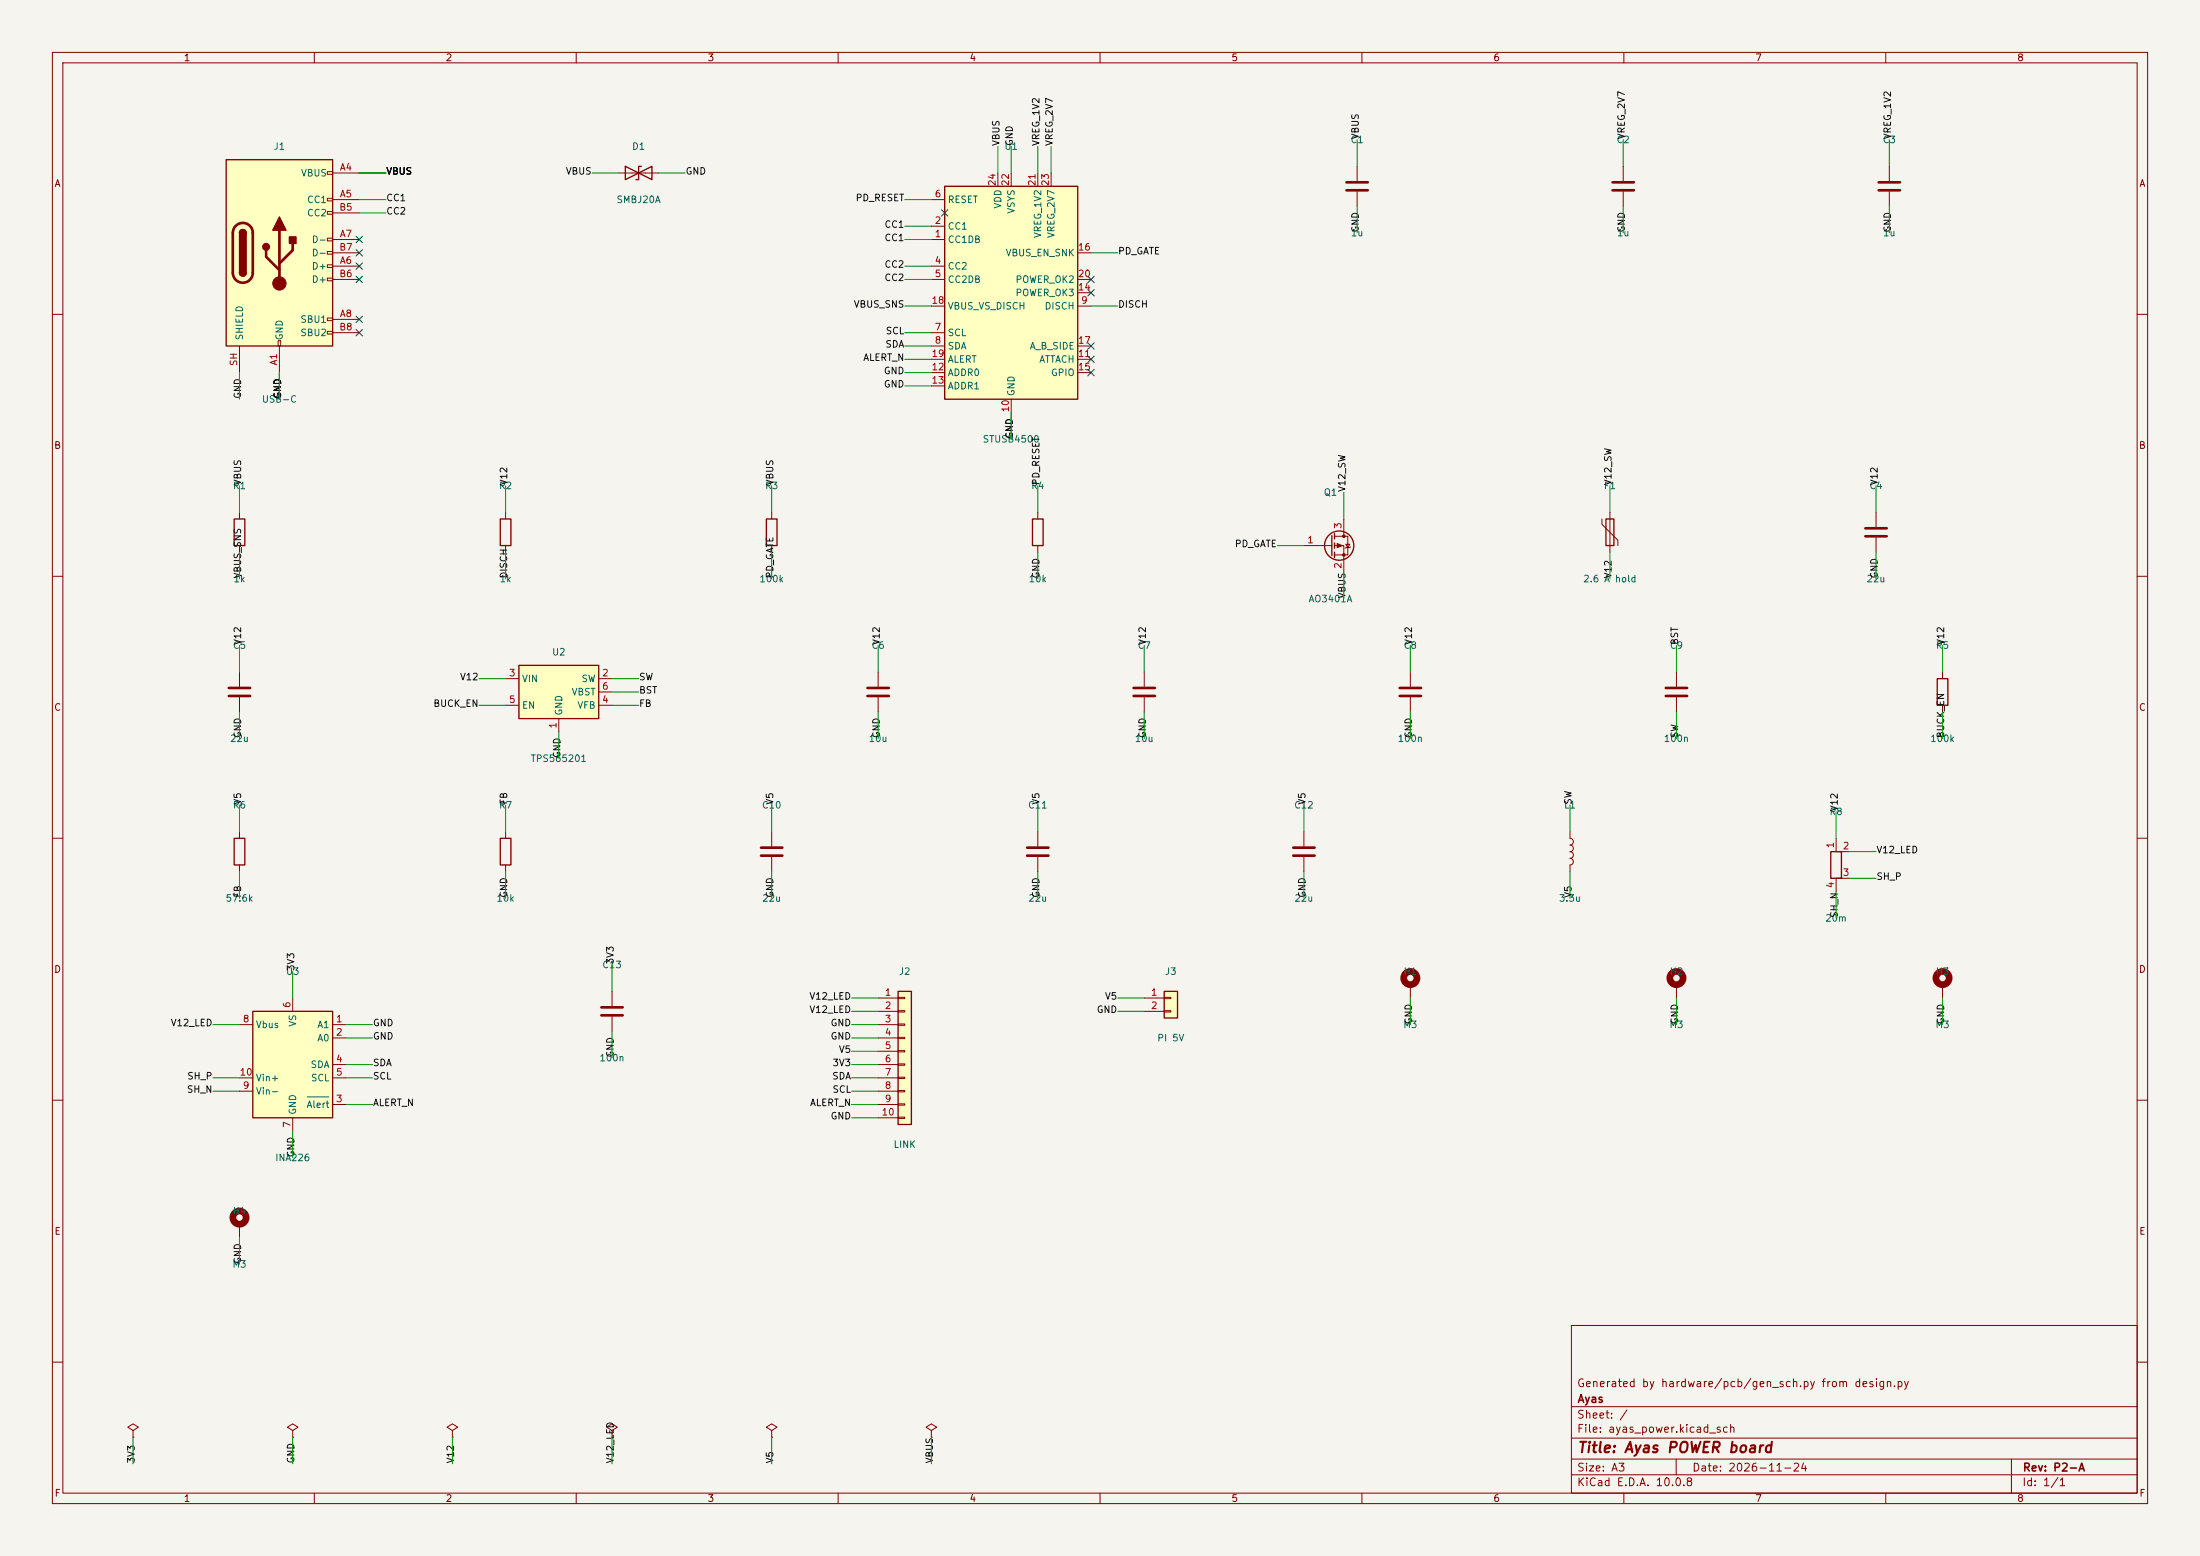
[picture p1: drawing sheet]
<svg xmlns="http://www.w3.org/2000/svg" width="420mm" height="297mm" viewBox="0 0 420 297" stroke-linecap="round" stroke-linejoin="round" font-family="sans-serif">
<path d="M0 0h420v297h-420z" fill="#f5f4ef" stroke="#f5f4ef" stroke-width=".19"/>
<g fill="none" stroke="#840000" stroke-width=".19">
<path d="M10 10h400v277h-400zM12 12h396v273h-396zM60 10v2M110 10v2M160 10v2M210 10v2M260 10v2M310 10v2M360 10v2M118.1 33h7.6M10 60h2M408 60h2"/>
<path d="M198.1 97.8v1.3M10 110h2M198.1 104.1v1.3M408 110h2M10 160h2M408 160h2M10 210h2M408 210h2M300 253h108v32h-108zM10 260h2M147.3 273l1-.6-1-.6-1 .6 1 .6v1.3M147.3 274.3h.1"/>
<path d="M177.8 273l1-.6-1-.6-1 .6 1 .6v1.3M177.8 274.3h.1M300 278.5h108M300 274.5h108M300 268.5h108M320 278.5v3M384 278.5v6.5M408 260h2M60 285v2M110 285v2M160 285v2M210 285v2"/>
<path d="M260 285v2M300 281.5h108M310 285v2M360 285v2"/>
</g>
<path d="M119.4 31.8v2.5l5.1-2.5v2.5zM122.4 31.8h-.5v2.5h-.5M197.1 99.1h2v5h-2z" fill="none" stroke="#840000" stroke-width=".25"/>
<path d="M171.4 189.2h2.6v25.4h-2.6z" fill="#ffffc2"/>
<path d="M171.4 189.2h2.6v25.4h-2.6z" fill="none" stroke="#840000" stroke-width=".25"/>
<g fill="none" stroke="#840000" stroke-width=".19">
<path d="M167.6 190.5h3.8M167.6 193h3.8M167.6 195.6h3.8M167.6 198.1h3.8M171.4 190.4h1.3v.2h-1.3zM171.4 192.9h1.3v.3h-1.3zM171.4 195.5h1.3v.2h-1.3zM171.4 198h1.3v.2h-1.3zM167.6 200.7h3.8M167.6 203.2h3.8M167.6 205.7h3.8M167.6 208.3h3.8"/>
<path d="M167.6 210.8h3.8M167.6 213.4h3.8M171.4 200.5h1.3v.3h-1.3zM171.4 203.1h1.3v.2h-1.3zM171.4 205.6h1.3v.3h-1.3zM171.4 208.2h1.3v.2h-1.3zM171.4 210.7h1.3v.2h-1.3zM171.4 213.2h1.3v.3h-1.3z"/>
</g>
<path d="M180.3 35.6h25.4v40.6h-25.4z" fill="#ffffc2"/>
<path d="M180.3 35.6h25.4v40.6h-25.4zM95.5 160h2v5.1h-2z" fill="none" stroke="#840000" stroke-width=".25"/>
<g fill="none" stroke="#840000" stroke-width=".19">
<path d="M177.8 38.1h2.5M190.5 33v2.6M193 33v2.6M198.1 33v2.6M200.7 33v2.6M177.8 45.7h2.5M177.8 43.2h2.5M177.8 50.8h2.5M177.8 53.3h2.5M177.8 58.4h2.5M205.7 53.3h2.6M205.7 58.4h2.6"/>
<path d="M205.7 55.9h2.6M205.7 48.3h2.6M177.8 63.5h2.5M177.8 66h2.5M177.8 68.6h2.5M177.8 71.1h2.5M177.8 73.7h2.5M193 76.2v2.5M205.7 66h2.6M205.7 68.6h2.6M205.7 71.1h2.6M96.5 158.8v1.2"/>
<path d="M147.3 158.8v2.7M96.5 165.1v1.3M147.3 163.6v2.8M116.8 189.2v2.8M116.8 194.1v2.8M45.7 233.7v2.5M25.4 273l1-.6-1-.6-1 .6 1 .6v1.3M25.4 274.3h.1M55.9 273l1-.6-1-.6-1 .6 1 .6v1.3M55.9 274.3h.1"/>
</g>
<path d="M145.3 161.8h4.1M145.3 163.3h4.1M114.8 192.3h4.1M114.8 193.8h4.1" fill="none" stroke="#840000" stroke-width=".51"/>
<circle cx="45.7" cy="232.4" r="1.27" fill="none" stroke="#840000" stroke-width="1.3"/>
<path d="M48.3 193h15.2v20.4h-15.2z" fill="#ffffc2"/>
<path d="M44.7 99.1h2v5h-2zM95.5 99.1h2v5h-2zM44.7 160h2v5.1h-2zM48.3 193h15.2v20.4h-15.2z" fill="none" stroke="#840000" stroke-width=".25"/>
<g fill="none" stroke="#840000" stroke-width=".19">
<path d="M45.7 97.8v1.3M96.5 97.8v1.3M45.7 104.1v1.3M96.5 104.1v1.3M45.7 128.3v2.8M45.7 133.1v2.8M45.7 158.8v1.2M45.7 165.1v1.3M45.7 195.6h2.6M55.9 190.5v2.5M63.5 195.6h2.5M63.5 198.1h2.5"/>
<path d="M45.7 205.7h2.6M45.7 208.3h2.6M55.9 213.4v2.5M63.5 210.8h2.5M63.5 203.2h2.5M63.5 205.7h2.5"/>
</g>
<path d="M58.7 209.4h4.1" fill="none" stroke="#006464" stroke-width=".19"/>
<path d="M43.7 131.3h4.1M43.7 132.8h4.1" fill="none" stroke="#840000" stroke-width=".51"/>
<path d="M99.1 127h15.2v10.2h-15.2z" fill="#ffffc2"/>
<path d="M146.3 99.1h2v5h-2zM99.1 127h15.2v10.2h-15.2z" fill="none" stroke="#840000" stroke-width=".25"/>
<g fill="none" stroke="#840000" stroke-width=".19">
<path d="M147.3 97.8v1.3M147.3 104.1v1.3M96.5 129.5h2.6M96.5 134.6h2.6M106.7 137.2v2.5M114.3 129.5h2.5M114.3 134.6h2.5M114.3 132.1h2.5M167.6 128.3v2.8M167.6 133.1v2.8M86.4 273l1-.6-1-.6-1.1 .6 1.1 .6v1.3M86.4 274.3h.1"/>
<path d="M116.8 273l1.1-.6-1.1-.6-1 .6 1 .6v1.3M116.8 274.3h.1"/>
</g>
<path d="M165.6 131.3h4.1M165.6 132.8h4.1" fill="none" stroke="#840000" stroke-width=".51"/>
<path d="M43.2 30.5h20.3v35.5h-20.3z" fill="#ffffc2"/>
<g fill="none" stroke="#840000" stroke-width=".19">
<path d="M62.5 32.8h1v.5h-1zM62.5 37.8h1v.6h-1zM63.5 33h5.1M63.5 38.1h5.1M259.1 31.8v2.7M259.1 36.6v2.8M62.5 40.4h1v.5h-1zM62.5 45.5h1v.5h-1zM62.5 48h1v.5h-1zM62.5 50.5h1v.6h-1zM62.5 53.1h1v.5h-1zM63.5 50.8h5.1"/>
<path d="M63.5 45.7h5.1M63.5 40.6h5.1M63.5 53.3h5.1M63.5 48.3h5.1M45.7 66v5.1M53.1 65h.5v1h-.5zM53.3 66v5.1M62.5 60.7h1v.5h-1zM62.5 63.2h1v.6h-1zM63.5 61h5.1M63.5 63.5h5.1M305.8 99.1v1l3.1 3v1"/>
<path d="M307.3 97.8v7.6M358.1 97.8v2.8M358.1 102.6v2.8M320 128.3v2.8M320 133.1v2.8M370.8 128.3v1.2M370.8 134.6v1.3M198.1 158.8v2.7M198.1 163.6v2.8M350.5 160v2.6h2.6M353.1 167.6h-2.6v2.6M320 188v2.5"/>
<path d="M370.8 188v2.5"/>
</g>
<path d="M43.2 30.5h20.3v35.5h-20.3zM45.7 44.5a.64 .64 0 0 1 .7-.7 .64 .64 0 0 1 .6 .7M45.7 52.1a.64 .64 0 0 0 .7 .6 .64 .64 0 0 0 .6-.6M306.6 99.1h1.5v5h-1.5zM369.8 129.5h2.1v5.1h-2.1zM349.5 162.6h2v5h-2z" fill="none" stroke="#840000" stroke-width=".25"/>
<path d="M257 34.8h4.1M257 36.3h4.1M45 43.1a1.9 1.9 0 0 1 2.1-.4 1.9 1.9 0 0 1 1.2 1.8v7.6a1.91 1.91 0 0 1-1.9 1.9 1.91 1.91 0 0 1-2-1.9l.1-7.8 .1-.6zM50.8 47.8v1.2l2.5 2.6M53.3 43.9v10.2M55.9 46.5v1.3l-2.6 2.5M356.1 100.8h4.1M356.1 102.4h4.1M318 131.3h4.1M318 132.8h4.1M196.1 161.8h4.1M196.1 163.3h4.1" fill="none" stroke="#840000" stroke-width=".51"/>
<g fill="#840000" stroke="#840000" stroke-width=".25">
<path d="M45.7 44.5h1.3v7.6h-1.3z"/>
<path d="M45.9 44a.64 .64 0 0 1 .7-.1 .64 .64 0 0 1 .4 .6h-1.3z"/>
<path d="M45.7 52.1h1.3a.64 .64 0 0 1-.6 .6 .64 .64 0 0 1-.7-.6z"/>
<path d="M53.3 41.4l1.3 2.5h-2.5z"/>
<path d="M55.2 45.2h1.3v1.3h-1.3z"/>
<circle cx="50.8" cy="47.1" r=".63"/>
</g>
<circle cx="53.3" cy="54.1" r="1.27" fill="#840000" stroke="#840000" stroke-width=".19"/>
<g fill="none" stroke="#840000" stroke-width="1.3">
<circle cx="320" cy="186.7" r="1.27"/>
<circle cx="370.8" cy="186.7" r="1.27"/>
</g>
<path d="M222.2 189.2h2.6v5.1h-2.6z" fill="#ffffc2"/>
<g fill="none" stroke="#840000" stroke-width=".25">
<path d="M254.3 102.2v3.8M254.8 101.9v1M254.8 103.6v1M254.8 105.4v1M222.2 189.2h2.6v5.1h-2.6z"/>
<circle cx="255.7" cy="104.1" r="2.79"/>
</g>
<g fill="none" stroke="#840000" stroke-width=".19">
<path d="M309.9 31.8v2.7M309.9 36.6v2.8M360.7 31.8v2.7M360.7 36.6v2.8M256.5 99.1v3.3M248.9 104.1h5.4M254.8 102.4h2.5v3.5h-2.5M254.8 104.1h1.7v5.1M256.9 103.9h.8l-.4 .6zM257.8 104.4l-1 .2M218.4 128.3v2.8M218.4 133.1v2.8"/>
<path d="M269.2 128.3v2.8M269.2 133.1v2.8M248.9 158.8v2.7M299.7 158.8v1.2a.64 .64 0 0 1 .7 .7 .64 .64 0 0 1-.7 .6M248.9 163.6v2.8M299.7 161.3a.64 .64 0 0 1 .7 .6 .64 .64 0 0 1-.7 .7 .64 .64 0 0 1 .7 .6 .64 .64 0 0 1-.7 .6 .64 .64 0 0 1 .7 .7 .64 .64 0 0 1-.7 .6M299.7 165.1v1.3M218.4 190.5h3.8M218.4 193h3.8M222.2 190.4h1.3v.2h-1.3zM222.2 192.9h1.3v.3h-1.3zM269.2 188v2.5"/>
</g>
<circle cx="269.2" cy="186.7" r="1.27" fill="none" stroke="#840000" stroke-width="1.3"/>
<path d="M307.8 34.8h4.1M307.8 36.3h4.1M358.6 34.8h4.1M358.6 36.3h4.1M216.4 131.3h4.1M216.4 132.8h4.1M267.2 131.3h4.1M267.2 132.8h4.1M246.9 161.8h4.1M246.9 163.3h4.1" fill="none" stroke="#840000" stroke-width=".51"/>
<g fill="#840000" stroke="#840000" stroke-width=".19">
<path d="M255.3 103.8l1 .3-1 .4z"/>
<circle cx="256.5" cy="102.4" r=".25"/>
<circle cx="256.5" cy="105.9" r=".25"/>
</g>
<g fill="none" stroke="#009600" stroke-width=".19">
<path d="M68.6 33h5.1M68.6 38.1h5.1M113 33h5.1M125.7 33h5.1M172.7 38.1h5.1M190.5 27.9v5.1M193 27.9v5.1M198.1 27.9v5.1M200.7 27.9v5.1M259.1 26.7v5.1M259.1 39.4v5.1M309.9 26.7v5.1"/>
<path d="M309.9 39.4v5.1M360.7 26.7v5.1M360.7 39.4v5.1M68.6 40.6h5.1M172.7 58.4h5.1M172.7 53.3h5.1M172.7 50.8h5.1M172.7 45.7h5.1M172.7 43.2h5.1M208.3 58.4h5.1M208.3 48.3h5.1M45.7 71.1v5.1"/>
<path d="M53.3 71.1v5.1M172.7 63.5h5.1M172.7 66h5.1M172.7 71.1h5.1M172.7 68.6h5.1M172.7 73.7h5.1M193 78.7v5.1M45.7 92.7v5.1M96.5 92.7v5.1M147.3 92.7v5.1M198.1 92.7v5.1M256.5 94v5.1"/>
<path d="M307.3 92.7v5.1M358.1 92.7v5.1M45.7 105.4v5.1M96.5 105.4v5.1M147.3 105.4v5.1M198.1 105.4v5.1M243.8 104.1h5.1M256.5 109.2v5.1M307.3 105.4v5.1M358.1 105.4v5.1M45.7 123.2v5.1M45.7 135.9v5.1"/>
<path d="M91.4 129.5h5.1M91.4 134.6h5.1M106.7 139.7v5.1M116.8 129.5h5.1M116.8 134.6h5.1M116.8 132.1h5.1M167.6 123.2v5.1M167.6 135.9v5.1M218.4 123.2v5.1M218.4 135.9v5.1M269.2 123.2v5.1M269.2 135.9v5.1"/>
<path d="M320 123.2v5.1M320 135.9v5.1M370.8 123.2v5.1M370.8 135.9v5.1M45.7 153.7v5.1M96.5 153.7v5.1M147.3 153.7v5.1M198.1 153.7v5.1M248.9 153.7v5.1M299.7 153.7v5.1M350.5 154.9v5.1M45.7 166.4v5.1"/>
<path d="M96.5 166.4v5.1M147.3 166.4v5.1M198.1 166.4v5.1M248.9 166.4v5.1M299.7 166.4v5.1M350.5 170.2v5.1M353.1 167.6h5M353.1 162.6h5M40.6 195.6h5.1M55.9 185.4v5.1M66 195.6h5.1M66 198.1h5.1"/>
<path d="M116.8 184.2v5M116.8 196.9v5M162.6 195.6h5M162.6 198.1h5M162.6 193h5M162.6 190.5h5M213.4 193h5M213.4 190.5h5M269.2 190.5v5.1M320 190.5v5.1M370.8 190.5v5.1M40.6 208.3h5.1"/>
<path d="M40.6 205.7h5.1M55.9 215.9v5.1M66 210.8h5.1M66 205.7h5.1M66 203.2h5.1M162.6 210.8h5M162.6 208.3h5M162.6 205.7h5M162.6 203.2h5M162.6 213.4h5M162.6 200.7h5M45.7 236.2v5.1"/>
<path d="M25.4 274.3v5.1M55.9 274.3v5.1M86.4 274.3v5.1M116.8 274.3v5.1M147.3 274.3v5.1M177.8 274.3v5.1"/>
</g>
<g fill="none" stroke="#000084" stroke-width=".19">
<path d="M68 50.2l1.2 1.2M68 52.7l1.2 1.2M68 47.7l1.2 1.2M68 45.1l1.2 1.2M69.2 50.2l-1.2 1.2M69.2 52.7l-1.2 1.2M69.2 47.7l-1.2 1.2M69.2 45.1l-1.2 1.2M179.7 40l1.2 1.2M180.9 40l-1.2 1.2M207.7 52.7l1.2 1.2M207.7 55.3l1.2 1.2"/>
<path d="M208.9 52.7l-1.2 1.2M208.9 55.3l-1.2 1.2M68 62.9l1.2 1.2M68 60.4l1.2 1.2M69.2 62.9l-1.2 1.2M69.2 60.4l-1.2 1.2M207.7 65.4l1.2 1.2M207.7 68l1.2 1.2M207.7 70.5l1.2 1.2M208.9 65.4l-1.2 1.2M208.9 68l-1.2 1.2M208.9 70.5l-1.2 1.2"/>
</g>
<text font-size="2" fill="#840000" x="301" y="277.8">Title: Ayas POWER board</text>
<g font-size="1.5" fill="#840000">
<text x="300.9" y="265.1">Generated by hardware/pcb/gen_sch.py from design.py</text>
<text x="301" y="268.1">Ayas</text>
<text x="300.9" y="273.8">File: ayas_power.kicad_sch</text>
<text x="300.9" y="271.1">Sheet: /</text>
<text x="300.9" y="281.2">Size: A3</text>
<text x="322.9" y="281.2">Date: 2026-11-24</text>
<text x="386" y="281.2">Rev: P2-A</text>
<text x="300.9" y="284">KiCad E.D.A. 10.0.8</text>
<text x="385.9" y="284">Id: 1/1</text>
</g>
<g font-size="1.3" fill="#840000">
<text x="35" y="12">1</text>
<text x="85" y="12">2</text>
<text x="135" y="12">3</text>
<text x="185" y="12">4</text>
<text x="235" y="12">5</text>
<text x="285" y="12">6</text>
<text x="335" y="12">7</text>
<text x="385" y="12">8</text>
<text x="10.3" y="36">A</text>
<text x="408.3" y="36">A</text>
<text x="10.2" y="86">B</text>
<text x="408.2" y="86">B</text>
<text x="10.2" y="136">C</text>
<text x="408.2" y="136">C</text>
<text x="10.2" y="186">D</text>
<text x="408.2" y="186">D</text>
<text x="10.3" y="236">E</text>
<text x="408.3" y="236">E</text>
<text x="10.3" y="286">F</text>
<text x="35" y="287">1</text>
<text x="85" y="287">2</text>
<text x="135" y="287">3</text>
<text x="185" y="287">4</text>
<text x="235" y="287">5</text>
<text x="285" y="287">6</text>
<text x="335" y="287">7</text>
<text x="385" y="287">8</text>
<text x="408.3" y="286">F</text>
</g>
<g font-size="1.3" fill="#006464">
<text x="52.1" y="28.9">J1</text>
<text x="120.6" y="28.9">D1</text>
<text x="191.6" y="28.9">U1</text>
<text x="257.7" y="27.6">C1</text>
<text x="308.5" y="27.6">C2</text>
<text x="359.3" y="27.6">C3</text>
<text x="57.4" y="34">VBUS</text>
<text x="58.5" y="39.1">CC1</text>
<text x="58.5" y="41.6">CC2</text>
<text x="117.6" y="39.1">SMBJ20A</text>
<text x="180.8" y="39.1">RESET</text>
<text x="191.5" y="39.9" transform="rotate(-90 191.5 39.9)">VDD</text>
<text x="194" y="40.9" transform="rotate(-90 194 40.9)">VSYS</text>
<text x="59.4" y="46.7">D-</text>
<text x="180.8" y="46.7">CC1DB</text>
<text x="180.8" y="44.1">CC1</text>
<text x="199.1" y="45.5" transform="rotate(-90 199.1 45.5)">VREG_1V2</text>
<text x="201.6" y="45.5" transform="rotate(-90 201.6 45.5)">VREG_2V7</text>
<text x="257.8" y="45.4">1u</text>
<text x="308.6" y="45.4">1u</text>
<text x="359.4" y="45.4">1u</text>
<text x="59.4" y="51.8">D+</text>
<text x="59.4" y="49.2">D-</text>
<text x="180.8" y="51.8">CC2</text>
<text x="191.9" y="49.2">VBUS_EN_SNK</text>
<text x="59.4" y="54.3">D+</text>
<text x="180.8" y="54.3">CC2DB</text>
<text x="180.8" y="59.4">VBUS_VS_DISCH</text>
<text x="193.8" y="56.8">POWER_OK3</text>
<text x="193.8" y="54.3">POWER_OK2</text>
<text x="199.3" y="59.4">DISCH</text>
<text x="46.7" y="65.1" transform="rotate(-90 46.7 65.1)">SHIELD</text>
<text x="54.3" y="65.1" transform="rotate(-90 54.3 65.1)">GND</text>
<text x="57.2" y="61.9">SBU1</text>
<text x="57.2" y="64.5">SBU2</text>
<text x="180.8" y="64.5">SCL</text>
<text x="180.8" y="67">SDA</text>
<text x="180.8" y="69.5">ALERT</text>
<text x="196.5" y="67">A_B_SIDE</text>
<text x="198.3" y="69.5">ATTACH</text>
<text x="49.9" y="77.2">USB-C</text>
<text x="180.8" y="72.1">ADDR0</text>
<text x="180.8" y="74.6">ADDR1</text>
<text x="194" y="75.7" transform="rotate(-90 194 75.7)">GND</text>
<text x="200.5" y="72.1">GPIO</text>
<text x="187.5" y="84.8">STUSB4500</text>
<text x="44.4" y="93.7">R1</text>
<text x="95.2" y="93.7">R2</text>
<text x="146" y="93.7">R3</text>
<text x="196.8" y="93.7">R4</text>
<text x="252.6" y="94.9">Q1</text>
<text x="306.1" y="93.7">F1</text>
<text x="356.8" y="93.7">C4</text>
<text x="44.5" y="111.5">1k</text>
<text x="95.3" y="111.5">1k</text>
<text x="144.9" y="111.5">100k</text>
<text x="196.3" y="111.5">10k</text>
<text x="302.1" y="111.5">2.6 A hold</text>
<text x="356.2" y="111.5">22u</text>
<text x="249.7" y="115.3">AO3401A</text>
<text x="44.4" y="124.2">C5</text>
<text x="105.3" y="125.4">U2</text>
<text x="166.3" y="124.2">C6</text>
<text x="217.1" y="124.2">C7</text>
<text x="267.9" y="124.2">C8</text>
<text x="318.7" y="124.2">C9</text>
<text x="369.5" y="124.2">R5</text>
<text x="99.5" y="130.5">VIN</text>
<text x="110.9" y="130.5">SW</text>
<text x="99.5" y="135.6">EN</text>
<text x="107.6" y="136.7" transform="rotate(-90 107.6 136.7)">GND</text>
<text x="109" y="133">VBST</text>
<text x="110.1" y="135.6">VFB</text>
<text x="43.8" y="141.9">22u</text>
<text x="165.7" y="141.9">10u</text>
<text x="216.5" y="141.9">10u</text>
<text x="266.7" y="141.9">100n</text>
<text x="317.5" y="141.9">100n</text>
<text x="368.4" y="141.9">100k</text>
<text x="101.2" y="145.7">TPS565201</text>
<text x="44.4" y="154.6">R6</text>
<text x="95.2" y="154.6">R7</text>
<text x="145.3" y="154.6">C10</text>
<text x="196.1" y="154.6">C11</text>
<text x="246.9" y="154.6">C12</text>
<text x="298.5" y="154.6">L1</text>
<text x="349.2" y="155.9">R8</text>
<text x="43" y="172.4">57.6k</text>
<text x="94.7" y="172.4">10k</text>
<text x="145.4" y="172.4">22u</text>
<text x="196.2" y="172.4">22u</text>
<text x="247" y="172.4">22u</text>
<text x="297.5" y="172.4">3.3u</text>
<text x="348.3" y="176.2">20m</text>
<text x="114.9" y="185.1">C13</text>
<text x="54.5" y="186.4">U3</text>
<text x="171.5" y="186.4">J2</text>
<text x="222.3" y="186.4">J3</text>
<text x="267.8" y="186.4">H1</text>
<text x="318.6" y="186.4">H2</text>
<text x="369.4" y="186.4">H3</text>
<text x="48.7" y="196.5">Vbus</text>
<text x="56.8" y="196.1" transform="rotate(-90 56.8 196.1)">VS</text>
<text x="60.5" y="196.5">A1</text>
<text x="267.8" y="196.5">M3</text>
<text x="318.6" y="196.5">M3</text>
<text x="369.4" y="196.5">M3</text>
<text x="60.5" y="199.1">A0</text>
<text x="114.3" y="202.9">100n</text>
<text x="220.8" y="199.1">PI 5V</text>
<text x="48.7" y="209.2">Vin-</text>
<text x="48.7" y="206.7">Vin+</text>
<text x="59.2" y="204.2">SDA</text>
<text x="59.3" y="206.7">SCL</text>
<text x="56.8" y="212.9" transform="rotate(-90 56.8 212.9)">GND</text>
<text x="58.4" y="211.8">Alert</text>
<text x="52.4" y="221.9">INA226</text>
<text x="170.5" y="219.4">LINK</text>
<text x="44.3" y="232.1">H4</text>
<text x="44.3" y="242.3">M3</text>
</g>
<g font-size="1.3" fill="#0f0f0f">
<text x="191.1" y="28" transform="rotate(-90 191.1 28)">VBUS</text>
<text x="193.7" y="28" transform="rotate(-90 193.7 28)">GND</text>
<text x="198.7" y="28" transform="rotate(-90 198.7 28)">VREG_1V2</text>
<text x="201.3" y="28" transform="rotate(-90 201.3 28)">VREG_2V7</text>
<text x="259.7" y="26.7" transform="rotate(-90 259.7 26.7)">VBUS</text>
<text x="310.5" y="26.7" transform="rotate(-90 310.5 26.7)">VREG_2V7</text>
<text x="361.3" y="26.7" transform="rotate(-90 361.3 26.7)">VREG_1V2</text>
<text x="73.6" y="33.6">VBUS</text>
<text x="107.9" y="33.6">VBUS</text>
<text x="130.8" y="33.6">GND</text>
<text x="73.6" y="38.7">CC1</text>
<text x="73.6" y="41.3">CC2</text>
<text x="163.2" y="38.7">PD_RESET</text>
<text x="168.7" y="46.3">CC1</text>
<text x="168.7" y="43.8">CC1</text>
<text x="259.7" y="44.5" transform="rotate(-90 259.7 44.5)">GND</text>
<text x="310.5" y="44.5" transform="rotate(-90 310.5 44.5)">GND</text>
<text x="361.3" y="44.5" transform="rotate(-90 361.3 44.5)">GND</text>
<text x="168.7" y="51.4">CC2</text>
<text x="168.7" y="54">CC2</text>
<text x="213.3" y="48.9">PD_GATE</text>
<text x="162.9" y="59">VBUS_SNS</text>
<text x="213.3" y="59">DISCH</text>
<text x="169" y="64.1">SCL</text>
<text x="164.7" y="69.2">ALERT_N</text>
<text x="168.6" y="71.7">GND</text>
<text x="168.9" y="66.7">SDA</text>
<text x="46.3" y="76.2" transform="rotate(-90 46.3 76.2)">GND</text>
<text x="54" y="76.2" transform="rotate(-90 54 76.2)">GND</text>
<text x="168.6" y="74.3">GND</text>
<text x="193.7" y="83.8" transform="rotate(-90 193.7 83.8)">GND</text>
<text x="46.3" y="92.7" transform="rotate(-90 46.3 92.7)">VBUS</text>
<text x="97.1" y="92.7" transform="rotate(-90 97.1 92.7)">V12</text>
<text x="147.9" y="92.7" transform="rotate(-90 147.9 92.7)">VBUS</text>
<text x="198.7" y="92.7" transform="rotate(-90 198.7 92.7)">PD_RESET</text>
<text x="257.2" y="94" transform="rotate(-90 257.2 94)">V12_SW</text>
<text x="308" y="92.7" transform="rotate(-90 308 92.7)">V12_SW</text>
<text x="358.8" y="92.7" transform="rotate(-90 358.8 92.7)">V12</text>
<text x="235.6" y="104.8">PD_GATE</text>
<text x="46.3" y="110.5" transform="rotate(-90 46.3 110.5)">VBUS_SNS</text>
<text x="97.1" y="110.5" transform="rotate(-90 97.1 110.5)">DISCH</text>
<text x="147.9" y="110.5" transform="rotate(-90 147.9 110.5)">PD_GATE</text>
<text x="198.7" y="110.5" transform="rotate(-90 198.7 110.5)">GND</text>
<text x="308" y="110.5" transform="rotate(-90 308 110.5)">V12</text>
<text x="358.8" y="110.5" transform="rotate(-90 358.8 110.5)">GND</text>
<text x="257.2" y="114.3" transform="rotate(-90 257.2 114.3)">VBUS</text>
<text x="46.3" y="123.2" transform="rotate(-90 46.3 123.2)">V12</text>
<text x="168.3" y="123.2" transform="rotate(-90 168.3 123.2)">V12</text>
<text x="219.1" y="123.2" transform="rotate(-90 219.1 123.2)">V12</text>
<text x="269.9" y="123.2" transform="rotate(-90 269.9 123.2)">V12</text>
<text x="320.7" y="123.2" transform="rotate(-90 320.7 123.2)">BST</text>
<text x="371.5" y="123.2" transform="rotate(-90 371.5 123.2)">V12</text>
<text x="87.7" y="130.2">V12</text>
<text x="121.9" y="130.2">SW</text>
<text x="82.6" y="135.2">BUCK_EN</text>
<text x="121.9" y="135.2">FB</text>
<text x="121.9" y="132.7">BST</text>
<text x="46.3" y="141" transform="rotate(-90 46.3 141)">GND</text>
<text x="168.3" y="141" transform="rotate(-90 168.3 141)">GND</text>
<text x="219.1" y="141" transform="rotate(-90 219.1 141)">GND</text>
<text x="269.9" y="141" transform="rotate(-90 269.9 141)">GND</text>
<text x="320.7" y="141" transform="rotate(-90 320.7 141)">SW</text>
<text x="371.5" y="141" transform="rotate(-90 371.5 141)">BUCK_EN</text>
<text x="107.3" y="144.8" transform="rotate(-90 107.3 144.8)">GND</text>
<text x="46.3" y="153.7" transform="rotate(-90 46.3 153.7)">V5</text>
<text x="97.1" y="153.7" transform="rotate(-90 97.1 153.7)">FB</text>
<text x="147.9" y="153.7" transform="rotate(-90 147.9 153.7)">V5</text>
<text x="198.7" y="153.7" transform="rotate(-90 198.7 153.7)">V5</text>
<text x="249.5" y="153.7" transform="rotate(-90 249.5 153.7)">V5</text>
<text x="300.3" y="153.7" transform="rotate(-90 300.3 153.7)">SW</text>
<text x="351.1" y="155" transform="rotate(-90 351.1 155)">V12</text>
<text x="358.1" y="163.2">V12_LED</text>
<text x="46.3" y="171.5" transform="rotate(-90 46.3 171.5)">FB</text>
<text x="97.1" y="171.5" transform="rotate(-90 97.1 171.5)">GND</text>
<text x="147.9" y="171.5" transform="rotate(-90 147.9 171.5)">GND</text>
<text x="198.7" y="171.5" transform="rotate(-90 198.7 171.5)">GND</text>
<text x="249.5" y="171.5" transform="rotate(-90 249.5 171.5)">GND</text>
<text x="300.3" y="171.5" transform="rotate(-90 300.3 171.5)">V5</text>
<text x="358.1" y="168.3">SH_P</text>
<text x="351.1" y="175.3" transform="rotate(-90 351.1 175.3)">SH_N</text>
<text x="56.5" y="185.4" transform="rotate(-90 56.5 185.4)">3V3</text>
<text x="117.5" y="184.2" transform="rotate(-90 117.5 184.2)">3V3</text>
<text x="154.4" y="191.1">V12_LED</text>
<text x="210.8" y="191.1">V5</text>
<text x="32.5" y="196.2">V12_LED</text>
<text x="71.1" y="196.2">GND</text>
<text x="154.4" y="193.7">V12_LED</text>
<text x="158.5" y="196.2">GND</text>
<text x="209.3" y="193.7">GND</text>
<text x="269.9" y="195.6" transform="rotate(-90 269.9 195.6)">GND</text>
<text x="320.7" y="195.6" transform="rotate(-90 320.7 195.6)">GND</text>
<text x="371.5" y="195.6" transform="rotate(-90 371.5 195.6)">GND</text>
<text x="71.1" y="203.8">SDA</text>
<text x="71.1" y="198.7">GND</text>
<text x="117.5" y="202" transform="rotate(-90 117.5 202)">GND</text>
<text x="158.5" y="198.7">GND</text>
<text x="158.8" y="203.8">3V3</text>
<text x="160" y="201.3">V5</text>
<text x="35.6" y="208.9">SH_N</text>
<text x="35.6" y="206.4">SH_P</text>
<text x="71.1" y="206.4">SCL</text>
<text x="158.8" y="206.4">SDA</text>
<text x="158.8" y="208.9">SCL</text>
<text x="71.1" y="211.4">ALERT_N</text>
<text x="154.5" y="211.4">ALERT_N</text>
<text x="158.5" y="214">GND</text>
<text x="56.5" y="221" transform="rotate(-90 56.5 221)">GND</text>
<text x="46.3" y="241.3" transform="rotate(-90 46.3 241.3)">GND</text>
<text x="26" y="279.4" transform="rotate(-90 26 279.4)">3V3</text>
<text x="56.5" y="279.4" transform="rotate(-90 56.5 279.4)">GND</text>
<text x="87" y="279.4" transform="rotate(-90 87 279.4)">V12</text>
<text x="117.5" y="279.4" transform="rotate(-90 117.5 279.4)">V12_LED</text>
<text x="147.9" y="279.4" transform="rotate(-90 147.9 279.4)">V5</text>
<text x="178.4" y="279.4" transform="rotate(-90 178.4 279.4)">VBUS</text>
</g>
<g font-size="1.3" fill="#a90000">
<text x="64.8" y="32.9">A4</text>
<text x="190.4" y="35.6" transform="rotate(-90 190.4 35.6)">24</text>
<text x="192.9" y="35.6" transform="rotate(-90 192.9 35.6)">22</text>
<text x="198" y="35.6" transform="rotate(-90 198 35.6)">21</text>
<text x="200.5" y="35.6" transform="rotate(-90 200.5 35.6)">23</text>
<text x="64.7" y="40.5">B5</text>
<text x="64.8" y="38">A5</text>
<text x="178.3" y="38">6</text>
<text x="64.8" y="45.6">A7</text>
<text x="178.3" y="45.6">1</text>
<text x="178.3" y="43">2</text>
<text x="64.7" y="53.2">B6</text>
<text x="64.7" y="48.1">B7</text>
<text x="64.8" y="50.7">A6</text>
<text x="178.3" y="50.7">4</text>
<text x="178.3" y="53.2">5</text>
<text x="205.7" y="48.1">16</text>
<text x="205.7" y="53.2">20</text>
<text x="177.7" y="58.3">18</text>
<text x="205.7" y="55.7">14</text>
<text x="206.3" y="58.3">9</text>
<text x="64.7" y="63.4">B8</text>
<text x="64.8" y="60.8">A8</text>
<text x="178.3" y="63.4">7</text>
<text x="178.3" y="65.9">8</text>
<text x="205.7" y="65.9">17</text>
<text x="45.6" y="70" transform="rotate(-90 45.6 70)">SH</text>
<text x="53.2" y="69.9" transform="rotate(-90 53.2 69.9)">A1</text>
<text x="177.7" y="71">12</text>
<text x="177.7" y="68.4">19</text>
<text x="205.7" y="68.4">11</text>
<text x="205.7" y="71">15</text>
<text x="177.7" y="73.5">13</text>
<text x="192.9" y="78.8" transform="rotate(-90 192.9 78.8)">10</text>
<text x="256.4" y="101.1" transform="rotate(-90 256.4 101.1)">3</text>
<text x="249.5" y="104">1</text>
<text x="256.4" y="108.7" transform="rotate(-90 256.4 108.7)">2</text>
<text x="97.1" y="129.4">3</text>
<text x="114.8" y="129.4">2</text>
<text x="114.8" y="131.9">6</text>
<text x="97.1" y="134.5">5</text>
<text x="114.8" y="134.5">4</text>
<text x="106.5" y="139.2" transform="rotate(-90 106.5 139.2)">1</text>
<text x="350.4" y="162" transform="rotate(-90 350.4 162)">1</text>
<text x="351.7" y="162.4">2</text>
<text x="351.7" y="167.5">3</text>
<text x="350.4" y="169.6" transform="rotate(-90 350.4 169.6)">4</text>
<text x="168.8" y="190.4">1</text>
<text x="219.6" y="190.4">1</text>
<text x="46.3" y="195.4">8</text>
<text x="55.7" y="192.5" transform="rotate(-90 55.7 192.5)">6</text>
<text x="64" y="195.4">1</text>
<text x="64" y="198">2</text>
<text x="168.8" y="192.9">2</text>
<text x="168.8" y="195.4">3</text>
<text x="168.8" y="198">4</text>
<text x="219.6" y="192.9">2</text>
<text x="64" y="203.1">4</text>
<text x="168.8" y="200.5">5</text>
<text x="168.8" y="203.1">6</text>
<text x="45.7" y="205.6">10</text>
<text x="46.3" y="208.1">9</text>
<text x="64" y="205.6">5</text>
<text x="168.8" y="205.6">7</text>
<text x="168.8" y="208.1">8</text>
<text x="55.7" y="215.4" transform="rotate(-90 55.7 215.4)">7</text>
<text x="64" y="210.7">3</text>
<text x="168.2" y="213.2">10</text>
<text x="168.8" y="210.7">9</text>
</g>
</svg>
